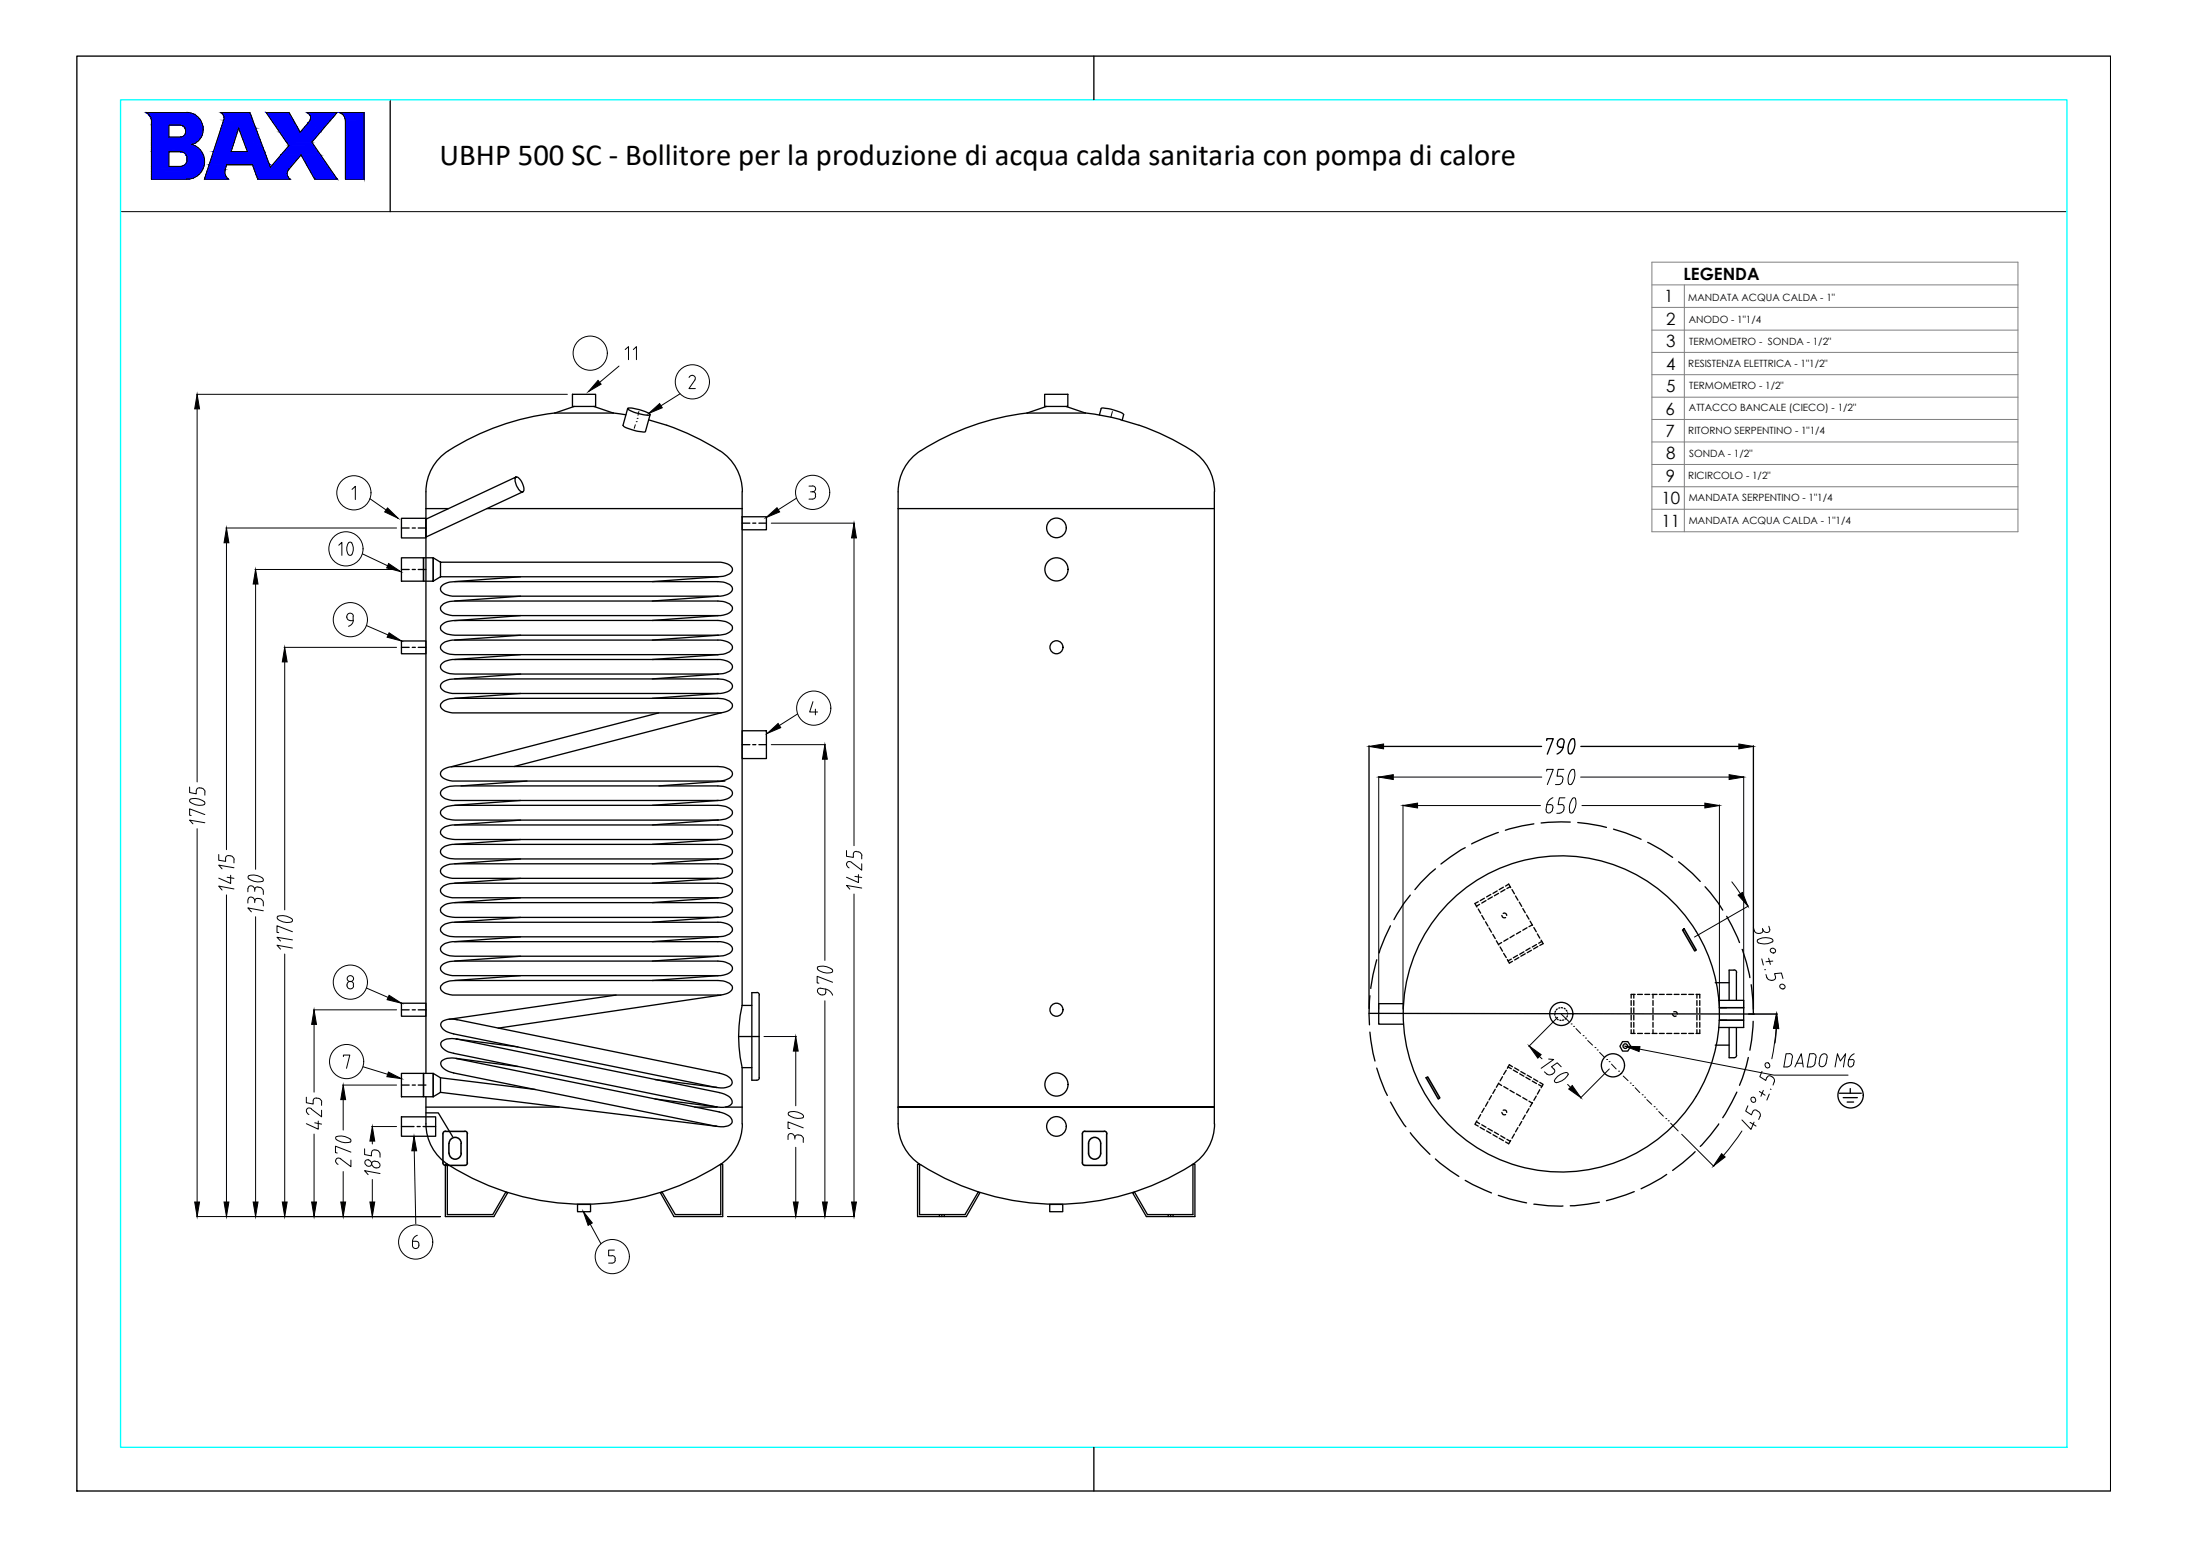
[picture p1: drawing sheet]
<svg xmlns="http://www.w3.org/2000/svg" width="420mm" height="297mm" viewBox="0 0 420 297" stroke-linecap="round" stroke-linejoin="round" font-family="sans-serif">
<!-- layer: BOILER -->
<g fill="none" stroke="#000" stroke-width=".25">
<path d="M106.4 79.2a47.8 47.8 0 0 0-21.1 7.8 9.3 9.3 0 0 0-3.6 7.4M109.8 75.7h4.5v2.3h-4.5zM110.2 78l-3.8 1.3h11.3l-3.8-1.3M117.6 79.2l2.5 .4M120.4 78.4l-.9 3.2a7.7 7.7 0 0 0 3.9 1.3l.4-.1 .9-3.2M120.5 78.3a7.4 7.4 0 0 1 4.2 1.3 5.9 5.9 0 0 1-3.8-.8l-.4-.2zM197.1 79.2a48.5 48.5 0 0 0-20.4 7.3M200.4 75.7h4.5v2.3h-4.5zM200.8 78l-3.8 1.3h11.3l-3.8-1.3M208.3 79.2l3.3 .6 3.4 .7M210.9 79.6l.4-1.2a4.1 4.1 0 0 1 2.6 .4l1.1 .3 .5 .4-.2 1.2M77 99.5h4.7v3.7h-4.7z"/>
<path d="M81.7 97.6h4.3M81.7 94.4v111.6M93.4 97.6h49M99 91.5a2.08 2.08 0 0 1 1.5 1.9v.3a.47 .47 0 0 1-.2 .7 .47 .47 0 0 1-.6-.3 2.49 2.49 0 0 1-.7-2.6l-17.3 8.1v3.5l18.6-8.7M124.5 80.6l3.4 1a48.5 48.5 0 0 1 10.2 4.9M138.1 86.5a9.3 9.3 0 0 1 4.3 7.9M142.4 99.2h4.6v2.5h-4.6zM142.4 94.4v98.5M172.3 97.6v114.8a14.5 14.5 0 0 0 .8 6.9 9.3 9.3 0 0 0 3.5 4.2M172.3 97.6h60.7M172.3 94.4v3.2M176.6 86.5a9.3 9.3 0 0 0-4.3 7.9"/>
<path d="M214.9 80.5l3.6 1.1M218.5 81.6a46.2 46.2 0 0 1 11 5.4 9.3 9.3 0 0 1 3.5 7.4M233 94.4v121.3M77 107h4.3v4.5h-4.3zM77 101.3h1.5M77 109.3h1.5M79.1 101.3h.6M79.1 109.3h.6M80.2 101.3h1.5M80.2 109.3h1.5M81.3 107h1.8v4.5h-1.8zM84.5 107.9l-1.4-.9v4.5l1.4-.8v-2.8h53.2a2.7 2.7 0 0 1 2.8 1.2 1.43 1.43 0 0 1-1.3 1.4l-1.5 .2h-53.2"/>
<path d="M84.6 116.3l.5-.4 .7-.4 1.5-.2h50.4a2.89 2.89 0 0 1 2.8 1.3 1.43 1.43 0 0 1-1.3 1.3l-1 .2h-50.9a2.6 2.6 0 0 1-2.8-1.2zM84.8 112.4l1-.6 1.5-.2h50.4a2.89 2.89 0 0 1 2.8 1.3 1.43 1.43 0 0 1-1.3 1.3l-1 .2h-50.9a2.6 2.6 0 0 1-2.8-1.3l.1-.5zM99.9 110.7l-12.7 .9M99.9 114.4l-12.7 .9M99.9 118.1l-12.7 1M137.8 110.7l-12.6 .9M137.8 114.4l-12.6 .9M137.8 118.1l-12.6 1M142.4 100.4h1.5M144.4 100.4h.6M145.6 100.4h1.4M77 123h4.7v2.4h-4.7z"/>
<path d="M77 124.2h1.5M79.1 124.2h.6M80.2 124.2h1.5M84.6 135l.5-.5 .7-.3 1.5-.2h50.4a2.89 2.89 0 0 1 2.8 1.3 1.43 1.43 0 0 1-1.3 1.3l-1 .2h-50.9a2.6 2.6 0 0 1-2.8-1.3zM84.6 120.1l.5-.5 .7-.3 1.5-.2h50.4a2.89 2.89 0 0 1 2.8 1.2 1.64 1.64 0 0 1-1.8 1.5l-1 .1h-50.4l-1.5-.2-.7-.4a.89 .89 0 0 1-.5-1.2zM84.8 127.3l.6-.4 1.4-.4h50.9a2.7 2.7 0 0 1 2.8 1.3 1.43 1.43 0 0 1-1.3 1.3l-1.5 .2h-50.4a2.77 2.77 0 0 1-2.8-1.2l.1-.5zM84.8 131l1-.5 1.5-.2h50.4a2.89 2.89 0 0 1 2.8 1.2 1.43 1.43 0 0 1-1.3 1.4l-1 .2h-50.9a2.6 2.6 0 0 1-2.8-1.3l.1-.5zM84.8 123.6l.6-.4 1.4-.4h50.9a2.7 2.7 0 0 1 2.8 1.3 1.53 1.53 0 0 1-1.3 1.3l-1.5 .2h-50.4a2.77 2.77 0 0 1-2.8-1.3l.1-.5zM99.9 121.9l-12.7 .9M99.9 125.6l-12.7 .9M99.9 129.3l-12.7 1M99.9 133.1l-12.7 .9"/>
<path d="M126.4 136.8l-39.8 10.3M137.8 121.9l-12.6 .9M137.8 125.6l-12.6 .9M137.8 129.3l-12.6 1M137.8 133.1l-12.6 .9M138.4 136.8l-39.7 10.3M84.8 159.1l.6-.5 1.4-.3h50.9a2.7 2.7 0 0 1 2.8 1.3 1.66 1.66 0 0 1-1.8 1.4l-1 .1h-50.4l-1.5-.2-.7-.4a.88 .88 0 0 1-.3-1.4zM84.8 155.3l1-.6 1.5-.2h50.4a2.89 2.89 0 0 1 2.8 1.3 1.64 1.64 0 0 1-1.8 1.4l-1 .2h-50.4l-1.5-.2-.7-.4a.85 .85 0 0 1-.3-1.5zM84.8 151.6l1-.6 1.5-.2h50.4a2.89 2.89 0 0 1 2.8 1.3 1.43 1.43 0 0 1-1.3 1.3l-1 .2h-50.9a2.6 2.6 0 0 1-2.8-1.3l.1-.5zM84.8 147.8l1-.5 1.5-.2h50.4a2.89 2.89 0 0 1 2.8 1.3 1.43 1.43 0 0 1-1.3 1.3l-1 .2h-50.9a2.77 2.77 0 0 1-2.8-1.3l.1-.5zM99.9 153.6l-12.7 .9M99.9 157.4l-12.7 .9"/>
<path d="M101.1 149.9l-12.7 .9M137.8 153.6l-12.6 .9M137.8 157.3l-12.6 1M139.1 149.9l-12.7 .9M142.4 140.2h4.6v5.4h-4.6zM142.4 142.9h1.5M144.4 142.9h.6M145.6 142.9h1.4M84.6 174.2l.5-.4 .7-.4 1.5-.2h50.4a2.89 2.89 0 0 1 2.8 1.3 1.64 1.64 0 0 1-1.8 1.4l-1 .1h-50.4l-1.5-.2-.7-.4a.89 .89 0 0 1-.5-1.2zM84.8 162.8l.6-.4 1.4-.4h50.9a2.7 2.7 0 0 1 2.8 1.3 1.43 1.43 0 0 1-1.3 1.3l-1.5 .2h-50.4a2.77 2.77 0 0 1-2.8-1.3l.1-.5zM84.8 166.5l1-.5 1.5-.3h50.4a2.89 2.89 0 0 1 2.8 1.3 1.43 1.43 0 0 1-1.3 1.3l-1 .2h-50.9a2.6 2.6 0 0 1-2.8-1.2l.1-.5zM84.8 170.3l1-.6 1.5-.2h50.4a2.89 2.89 0 0 1 2.8 1.2 1.43 1.43 0 0 1-1.3 1.4l-1 .2h-50.9a2.6 2.6 0 0 1-2.8-1.3l.1-.5z"/>
<path d="M84.8 177.7l.6-.4 1.4-.3h50.9a2.7 2.7 0 0 1 2.8 1.2 1.53 1.53 0 0 1-1.3 1.3l-1.5 .3h-50.4a2.77 2.77 0 0 1-2.8-1.3l.1-.5zM99.9 161.1l-12.7 .9M99.9 164.8l-12.7 .9M99.9 168.5l-12.7 1M99.9 172.3l-12.7 .9M99.9 176l-12.7 1M99.9 179.8l-12.7 .9M137.8 161.1l-12.6 .9M137.8 164.8l-12.6 .9M137.8 168.5l-12.6 1M137.8 172.3l-12.6 .9M137.8 176l-12.6 1"/>
<path d="M137.8 179.8l-12.6 .9M77 192.5h4.7v2.5h-4.7zM77 193.8h1.5M79.1 193.8h.6M80.2 193.8h1.5M84.8 181.5l.6-.5 1.4-.3h50.9a2.7 2.7 0 0 1 2.8 1.3 1.43 1.43 0 0 1-1.3 1.3l-1.5 .2h-50.4a2.77 2.77 0 0 1-2.8-1.3l.1-.5zM84.8 185.2l1-.6 1.5-.2h50.4a2.89 2.89 0 0 1 2.8 1.3 1.43 1.43 0 0 1-1.3 1.3l-1 .2h-50.9a2.6 2.6 0 0 1-2.8-1.3l.1-.5zM84.8 188.9l1-.5 1.5-.3h50.4a2.89 2.89 0 0 1 2.8 1.3 1.43 1.43 0 0 1-1.3 1.3l-1 .2h-50.9a2.6 2.6 0 0 1-2.8-1.2l.1-.5zM87 198.4l50.4 10.3M87.5 199.4l11.9 1.5M87.6 195.6l50.4 10.3M87.6 199.4l50.4 10.2"/>
<path d="M87.7 195.7a2.91 2.91 0 0 0-3.1 .7 1.62 1.62 0 0 0 1.4 1.7l1.1 .3M87.7 199.4a2.91 2.91 0 0 0-3.1 .7 1.94 1.94 0 0 0 1.9 1.9l.6 .1M99.9 183.5l-12.7 .9M99.9 187.2l-12.7 .9M118.2 190.9l-32.1 4.7M137.8 183.5l-12.6 .9M137.8 187.2l-12.6 .9M138.3 190.9l-42.7 6.4M141.7 198.9h3.9M142.4 192.9a26.6 26.6 0 0 0 0 12M142.4 192.9h1.8M145.2 190.5h-1v16.8l1.2-.1 .3-.4"/>
<path d="M145.2 190.4l.2 .1 .3 .4M145.6 190.9v15.9M269.2 192.6h-4.7v3.9h4.8M311.3 199.9h1l.6 .9-.6 .9h-1l-.5-.9zM329.1 188.6h2.6M329.7 192h4.8v5.2h-4.8M329.8 195.8h4.7M329.9 193.4h4.6h-4.6h1.4M331.7 197.2v5.8l1.2-.1 .3-.4M332.7 186.2h-1v5.8M332.7 186.1l.4 .3 .1 .2M333.1 197.2v5.3"/>
<path d="M333.1 186.6v5.3M77 214.3h6.6v3.7h-6.6zM77 206h4.3v4.5h-4.3zM77 208.2h1.5M77 216.2h2.4M79.1 208.2h.6M80 216.2h.6M80.2 208.2h1.5M81.2 216.2h2.4M81.3 206h1.8v4.5h-1.8zM81.7 210.5a34.9 34.9 0 0 0 .2 7 9.3 9.3 0 0 0 4.1 6 48.5 48.5 0 0 0 52.1 0M81.7 212.4h25.6"/>
<path d="M83.1 206l1.4 .8v2.8l-1.4 .9zM84.5 209.6l53.1 6.5M84.5 206.8l18.2 2.3M87 202.1l50.4 10.3M87 205.9l50.4 10.2M87.5 203.1l11.9 1.6M87.6 203.1l50.4 10.3M87.7 203.1a2.91 2.91 0 0 0-3.1 .7 1.44 1.44 0 0 0 1 1.6l1.5 .5M125.7 207.2l11.9 1.5M125.7 210.9l11.9 1.5M133.3 212.4h4.3M138 205.9a2.62 2.62 0 0 1 2.5 1.8 1.49 1.49 0 0 1-1.7 1.1l-1.5-.2"/>
<path d="M138 209.6a2.58 2.58 0 0 1 2.5 1.9 1.52 1.52 0 0 1-1.7 1l-1.5-.1M138 213.4a2.58 2.58 0 0 1 2.5 1.8 1.52 1.52 0 0 1-1.7 1l-1.5-.1M139.2 212.4h3.2M142.4 204.9v10.7a9.3 9.3 0 0 1-4.3 7.9M142.4 204.9h1.8M172.3 212.4h60.7h-60.7M172.3 212.4h60.7M233 215.6a9.3 9.3 0 0 1-4.3 7.9 48.5 48.5 0 0 1-52 0M329.1 200.5h2.6M85.4 223.4h.4v9.7h8.7l2.5-4.4 .4 .2-2.6 4.5h-9.4zM110.8 231.1h2.5v1.4h-2.5zM126.7 228.9l.3-.2 2.6 4.4h8.7v-9.7h.4v10h-9.4z"/>
<path d="M176 223.4h.4v9.7h8.7l2.6-4.4 .3 .2-2.6 4.5h-9.4zM180.2 233.1v.3M180.7 233.1v.3M181.2 233.1v.3M201.4 231.1h2.5v1.4h-2.5zM217.3 228.9l.3-.2 2.5 4.4h8.8v-9.7h.3v10h-9.3zM224.1 233.1v.3M224.6 233.1v.3M225.1 233.1v.3"/>
<circle cx="202.7" cy="109.3" r="2.22"/>
<circle cx="202.7" cy="101.3" r="1.88"/>
<circle cx="202.7" cy="124.2" r="1.25"/>
<circle cx="202.7" cy="193.8" r="1.25"/>
<circle cx="299.5" cy="194.6" r="30.3"/>
<circle cx="299.5" cy="194.6" r="2.22"/>
<circle cx="202.7" cy="208.1" r="2.22"/>
<circle cx="202.7" cy="216.1" r="1.88"/>
<circle cx="309.4" cy="204.4" r="2.22"/>
<circle cx="311.8" cy="200.7" r=".44"/>
</g>
<!-- layer: 0 -->
<g fill="none" stroke="#000" stroke-width=".19">
<path d="M23.1 40.6h373.5"/>
<circle cx="113.2" cy="67.8" r="3.3"/>
<circle cx="132.8" cy="73.3" r="3.3"/>
<circle cx="67.9" cy="94.6" r="3.3"/>
<circle cx="155.9" cy="94.5" r="3.3"/>
<circle cx="156.1" cy="135.9" r="3.3"/>
<circle cx="67.2" cy="188.5" r="3.3"/>
<circle cx="66.5" cy="203.7" r="3.3"/>
<circle cx="79.7" cy="238.3" r="3.3"/>
<circle cx="117.5" cy="241.1" r="3.3"/>
</g>
<!-- layer: QUOTE -->
<g fill="#000" stroke="#000" stroke-width=".19">
<path d="M37.8 75.7l.5 2.8h-.9zM114.7 73l.6 .7-2.4 1.5zM124.4 79.3l2.1-1.9 .6 .8zM74.4 97.5l2 2-2.6-1.3zM147 99.3l2.1-1.9 .5 .8zM43.4 101.3l.5 2.9h-.9zM49 109.3l.5 2.8h-.9zM74.6 108.1l2.3 1.6-2.7-.7zM163.8 100.4l.5 2.8h-.9zM54.6 124.2l.5 2.8h-.9zM74.6 121.4l2.4 1.6-2.7-.7zM147.2 140.7l2.1-1.9 .5 .8z"/>
<path d="M158.3 142.9l.4 2.8h-.9zM264.5 149.1l2.8-.5v1zM269.2 154.6l2.8-.5v.9zM327.1 154.1l2.8 .5-2.8 .4zM331.7 148.6l2.8 .5-2.8 .5zM333.5 171.8l.8-.5 1 2.6zM60.3 193.8l.4 2.8h-.9zM74.6 191l2.4 1.5-2.7-.7zM340.8 194.6l.4 2.8-1-.1zM340.9 194.6l.4 2.8-1-.1zM65.8 208.2l.5 2.8h-.9zM71.4 216.2l.5 2.8h-.9z"/>
<path d="M74.5 205.7l2.5 1.3-2.8-.4zM152.7 198.9l.4 2.8h-.9zM293.4 200.7l2.3 1.7-.7 .6zM301 209l.6-.7 1.7 2.3zM311.8 200.8h2.8l-.1 1zM37.4 230.6h.9l-.5 2.8zM43 230.6h.9l-.5 2.8zM48.6 230.6h.9l-.5 2.8zM54.2 230.6h.9l-.5 2.8zM59.8 230.6h.9l-.4 2.8zM65.4 230.6h.9l-.5 2.8zM71 230.6h.9l-.5 2.8z"/>
<path d="M79.4 218l.5 2.8h-.9zM111.9 232.5l1.7 2.2-.8 .4zM152.2 230.6h.9l-.4 2.8zM157.8 230.6h.9l-.4 2.8zM163.4 230.6h.9l-.5 2.8zM330.3 221.4l.7 .6-2.3 1.7z"/>
</g>
<g fill="none" stroke="#000" stroke-width=".19">
<path d="M37.7 75.7h71.2M37.8 78.5v71.5M118.8 70.2l-3.8 3.2M122.6 79l-.2 .7M130.4 75.6l-3.6 2.3M132.2 72.4a.6 .6 0 0 1 .8-.3 .6 .6 0 0 1 .3 .8M133.3 72.9l-1.1 1.7h1.2M213.4 79l-.3 1.1M67.5 93.9l.7-.6v2.6M71 95.7l3.1 2.1M121.9 81.5l-.2 .7M122.1 80.9h.1"/>
<path d="M122.2 80.3h.1M152.8 95.6l-3.5 2.2M155.2 93.3h.6M155.2 95.8h.6M155.5 94.4h.3M155.9 93.2a.57 .57 0 0 1 .6 .6 .57 .57 0 0 1-.6 .6M155.9 94.3a.73 .73 0 0 1 .6 .8 .73 .73 0 0 1-.6 .7M43.3 101.3h32.8M43.4 104.2v58.8M48.9 109.3h27.2M49 112.1v54.7M148 100.4h16"/>
<path d="M163.8 103.2v59.1M54.5 124.2h21.6M54.6 127v47.6M70.3 120l4.2 1.8M153 137l-3.5 2.2M156 134.6l-.7 2h1.6M156.4 136.1v1.1M36.4 151v1.1l1.2 .2v-.6M37.7 151.7a.79 .79 0 0 1 .7-.6 .79 .79 0 0 1 .7 .4l.2 .5M37.8 159v71.6M39.1 153.8a.38 .38 0 0 1 0 .6 2.51 2.51 0 0 1-2.7-.8v-.1a2.53 2.53 0 0 1 2.7 .3M39.3 157.9l-2.9-.5 .6 .7"/>
<path d="M39.3 156.3l-2.9-1.1v1.2l.3 .1M39.3 152v.6M148 142.9h10.4M158.3 145.7v38.6M264.5 149v44.6M267.3 149.1h28.5M269.2 154.4v39.2M272 154.6h23.5M296.7 148l.1-.4h1.2l-1.1 3M297.9 155.4a.62 .62 0 0 1-.6 .6 .62 .62 0 0 1-.7-.6M297.9 155l-.1 .4M297.9 155.1v-.4l-.2-.2-.9-.1-.2 1"/>
<path d="M297.9 153.1l-.8 .6-.3 .7M298.7 156.1h.6M299.4 148.9a.51 .51 0 0 1 .5 .7M299.6 154.4a.51 .51 0 0 1 .5 .6l-.1 .4M299.8 149.9a.8 .8 0 0 1-.8 .6l-.6 .1M299.8 149.6v.3M300 147.6h-1.1l-.2 1.3h.7M300 155.4a.8 .8 0 0 1-.7 .6M300.2 153.1h-1l-.3 1.3h.7M301.4 147.8l-.5 1.3a1.81 1.81 0 0 0 .2 1.4l.5-.1M301.7 153.3l-.6 1.3 .1 1.3M302 147.8l.1 1.3-.5 1.3"/>
<path d="M302.1 147.8a.37 .37 0 0 0-.7 0M302.2 153.2a2.51 2.51 0 0 1-.7 2.8l-.3-.1M302.3 153.2a.37 .37 0 0 0-.7 .1M303.2 149.1h28.5M303.5 154.6h23.6M329.9 154.4v39.2M334.5 149v44.6M42 164v1.1l1.3 .2v-.6M43.3 164.7a.79 .79 0 0 1 .6-.6 .79 .79 0 0 1 .8 .4l.2 .5M43.4 171.7v58.9M43.6 168.3l1.3 .2M44.3 168v1.5l-2.3-1"/>
<path d="M44.9 170.6l-2.9-.6 .6 .8M44.9 166.5l-2.9-.5 .6 .7M44.9 165v.6M47.6 170.5v.6M47.6 172.7v.6M47.6 172.6a.66 .66 0 0 1 .8-.4 .66 .66 0 0 1 .5 .7M47.6 170.5a.66 .66 0 0 1 .8-.5 .66 .66 0 0 1 .5 .7M47.6 168.2a2.52 2.52 0 0 1 2.9 .5v.3a2.73 2.73 0 0 1-2.9-.5zM48.9 170.7v.3M49 175.9v54.7M49.5 170.2a.89 .89 0 0 1 1 .8M49.5 170.2a.51 .51 0 0 0-.6 .5"/>
<path d="M50.5 173.2a.95 .95 0 0 0-1.6-.5v.5M50.5 174.8l-2.9-.6 .6 .8M50.5 171v.6M50.5 173.2v.6M53.3 175.8a.39 .39 0 0 0 0 .6l1.3 .6 1.3-.1M53.3 175.8a2.51 2.51 0 0 1 2.8 .8l-.1 .3M56.1 178.8l-3-1.2v1.3l.4 .1M162.4 163.2v1.1l1.3 .2v-.6M163.4 165.5l1.9 1.5v-1.3M163.4 165.5a.62 .62 0 0 0-1 .2 .62 .62 0 0 0 .5 .8M163.8 171.5v59.1M164 168.2l1.3 .2"/>
<path d="M164.4 163.4a.89 .89 0 0 1 1 .8M164.4 163.4a.51 .51 0 0 0-.7 .5M164.7 167.8v1.5l-2.3-1M165.3 170.4l-2.9-.5 .6 .7M165.3 164.2v.6M332.3 169.2l1.6 2.3M335.5 173.8l-10.4 6M336.4 178a1.08 1.08 0 0 0 .7 1.1h.3M337.7 179.1h-.3M338.1 178.2l.1 .2M338.2 178.4a.51 .51 0 0 1-.5 .7M339.4 177.7l.1 .6"/>
<path d="M339.5 178.3a.66 .66 0 0 1-.6 .7 .66 .66 0 0 1-.7-.6M54.6 183.1v47.5M56.1 181.9l-3-.5 .7 .7M56.1 180.4l-3-.6 .7 .8M60.1 193.8h16M60.3 196.6v13M66.6 188.9v.3M66.6 188.9a.62 .62 0 0 1 .6-.6 .62 .62 0 0 1 .6 .6M66.6 189.2a.62 .62 0 0 0 .6 .6 .62 .62 0 0 0 .6-.6M67.8 188.9v.3M70.3 189.6l4.2 1.8M146.6 198.9h6.2"/>
<path d="M157 185.5a.37 .37 0 0 0 0 .6M157 185.5l.8-.1 .9 .1a1.03 1.03 0 0 1 1 .8v.2a2.53 2.53 0 0 1-2.7-.4M157.5 190.9h.2M157.5 190.9a.62 .62 0 0 1-.7-.6 .62 .62 0 0 1 .7-.7 2.24 2.24 0 0 1 2.3 1.4M158.3 192v38.6M158.4 189.8v.6a.51 .51 0 0 1-.6 .5M159.7 188.5l-2.9-1.2v1.3l.3 .1M298.8 195.2l-5.5 5.6M299.5 194.6l1.5 1.4M301.4 196.5h.1M301.9 196.9h.1M302.4 197.4l.8 .9"/>
<path d="M303.7 198.7h.1M304.2 199.2h.1M304.6 199.7l.9 .8M335.5 194.6h5.5M338 184l.3 1.2M338.6 186.1h.1M338.8 187l.2 .6M339 187.5a.8 .8 0 0 0 .8 .6M339.3 183.9l.4 1.2M339.8 180.1l-1.4-.2a1.77 1.77 0 0 0-1.3 .6l.3 .4M339.9 180.1a.37 .37 0 0 1 .2 .6M340 180.7l-1.2 .4-1.4-.2"/>
<path d="M340.1 184.4l-1.3 .1M340.1 188.1h-.3M340.7 197.4l-.3 2.9-.5 2.9M340.8 197.4l-.3 2.7M342.1 187.8l-.3-1.1-1.3 .1 .1 .6a.51 .51 0 0 1-.5 .7M58.8 210.5v1.1l1.3 .3v-.7M58.8 213.1l.2 .6 .3 .2M59.7 212.8l2 1.5v-1.3M59.8 212.8a.57 .57 0 0 0-.6-.2 .57 .57 0 0 0-.4 .5M60.1 211.2a.79 .79 0 0 1 .7-.6 .79 .79 0 0 1 .7 .4l.2 .5M60.3 217.6v13M60.4 215.4l1.3 .3"/>
<path d="M61.1 215.1v1.6l-2.3-1.1M61.7 211.5v.6M64.6 218.7a.37 .37 0 0 1 0-.6l.8-.1 .9 .1a1.1 1.1 0 0 1 1 .8l-.1 .3M64.6 218.7l1.3 .5 1.3-.1M65.7 208.2h10.4M65.8 211v5.8M65.9 202.7v-.2h1.2l-.6 2.5M69.7 204.7l4.7 1.4M71.3 216.2h4.8M71.4 219v.5M151.2 218.1v.6M151.2 218a.66 .66 0 0 1 .8-.5 .66 .66 0 0 1 .5 .8"/>
<path d="M151.4 213.4a.37 .37 0 0 0 0 .6M151.4 213.4l.8-.1 .9 .1a.92 .92 0 0 1 1 1l-.5 .2h-.9l-1.3-.6M152.5 218.3v.3M152.5 218.3a.74 .74 0 0 1 1.2-.4l.4 .7M152.7 201.7v10.5M154.1 216.4l-2.9-1.1v1.2h.3M154.1 218.6v.6M295.3 202.7l.5 .5M296.3 205.7l.5 .4M296.8 206.1a.8 .8 0 0 0 .9 0M297.1 203.2l1 .1-2.4 1.7M298 206l-.3 .2"/>
<path d="M299.5 204.7l-.7-.8-1.1 .8 .4 .4a.51 .51 0 0 1-.1 .9M300.8 208.1l.5 .5M300.8 206.2l-.5 .7-.7 .5a1.06 1.06 0 0 1-1.3 .2l-.1-.3M300.9 206.2l-.1-.3a2.51 2.51 0 0 0-2.6 1.4M306 201h.1M306.4 201.5h.1M306.9 201.9l.9 .9M308.2 203.3h.1M308.7 203.7h.1M308.8 205.1l-5.6 5.6M309.2 204.2l.9 .9M310.5 205.5h.1"/>
<path d="M311 206h.1M311.4 206.5l.9 .9M312.8 207.8h.1M313.2 208.3h.1M313.7 208.7l.9 .9M314.6 201.3l25.7 5h14.3M315.1 210.1h.1M315.5 210.5h.1M315.9 211l1 .9M317.3 212.4h.1M317.8 212.8h.1M318.2 213.3l.9 .9"/>
<path d="M319.6 214.6h.1M320.1 215.1h.1M320.5 215.5l1.5 1.5M322.6 217.6l6.2 6.2M334.2 217l-1.7 2.4-1.8 2.3M334.2 214.9l1.7 1.8 .6-1.4M335.3 212.2l-.4 1 1.1 .7 .3-.6M335.8 215.4l1.1 .7M337.3 213.3a.6 .6 0 0 0-1 0M337.4 213.3a.8 .8 0 0 1 .3 .9M337.5 209.4l1.1 .8M337.7 214.2l-.3 .6"/>
<path d="M338 205.6l-.4 1 1.2 .7 .2-.6M338.3 209.2l-.5 1.2M339.4 209.9l-.4 1.2M339.7 209l.1 .1M340.4 207.6l-.2 .6M37.7 233.4h46.8M64.4 222.7l.2 .6 .3 .1M65.4 222.4l1.9 1.5v-1.3M65.4 222.4a.57 .57 0 0 0-.6-.2 .57 .57 0 0 0-.4 .5M65.8 224.8v5.8M67.3 221.1l-2.9-1.2v1.3h.3M69.9 220.4v1.1l1.4 .3v-.6"/>
<path d="M70.2 222.7a.67 .67 0 0 1 .9 .2 .67 .67 0 0 1-.2 .9 .72 .72 0 0 1-.7-.3 .72 .72 0 0 1 0-.8zM71.4 226.3v4.3M71.9 220.7a.88 .88 0 0 1 1 .7v.7M71.9 222.8l.3 .1M71.9 224.1h.3M72 222.8a.62 .62 0 0 0-.7 .6 .62 .62 0 0 0 .7 .6M72 220.7a.51 .51 0 0 0-.7 .5M72.3 222.9a.62 .62 0 0 1 .6 .6 .62 .62 0 0 1-.6 .6M72.9 225.2l-3-.6 .7 .8M79.1 239a.62 .62 0 0 0 .6 .6 .62 .62 0 0 0 .7-.6M79.1 238.2v.8M79.1 238.2h.6"/>
<path d="M79.5 220.8l.3 14M79.8 238.2l.4 .1 .2 .4M80.1 237a1.31 1.31 0 0 0-1 1.2M80.4 238.8v.2M113.3 234.9l2 3.7M117.9 239.9h-1.1v1.1h.6M139.6 233.4h24.4M152.7 220.1v10.5M117.4 240.9a.59 .59 0 0 1 .6 .6M118 241.5v.3M118 241.8a.59 .59 0 0 1-.6 .6h-.6"/>
<circle cx="67.2" cy="187.8" r=".6"/>
<circle cx="340.1" cy="182.4" r=".49"/>
<circle cx="341.9" cy="189.3" r=".49"/>
<circle cx="336.4" cy="211.1" r=".49"/>
<circle cx="339.1" cy="204.4" r=".49"/>
</g>
<!-- layer: SERPENTINA -->
<path d="M81.7 213.5h2.4l2.7 4.6" fill="none" stroke="#000" stroke-width=".25"/>
<!-- layer: QUOTE -->
<g fill="none" stroke="#000" stroke-width=".25">
<path d="M287.5 159.7l-2.7 1.1-2.5 1.1M294.3 158.1l-2.3 .4-3.2 .8M301.3 157.7l-5.6 .2M302.7 157.8l1.9 .2 3.6 .8M309.6 159.1l2.3 .7 2.9 1.3M266.8 177.6l-1.1 2.3-1.1 3M270.6 171.8l-1.2 1.5-2 3.2M275.4 166.7l-2.8 2.7-1.1 1.3M281.1 162.7l-.8 .3-3.8 2.8M283.6 173l-.6 .4 .4 .6M283.6 174.4l.5 .8M283.9 173.5l-.6 .4"/>
<path d="M284.3 175.7l.4 .8M284.8 172.4l-.8 .4M285 176.9l.5 .8M285.1 172.8l-.8 .5M285.7 178.1l.4 .8M286 171.6l-.8 .5M286.3 172.1l-.8 .5M286.4 179.3l.5 .8M287.2 171l-.8 .4M287.5 171.4l-.8 .5M288.1 175.7a.49 .49 0 0 0 .8 .4M288.4 175.3a.44 .44 0 0 1 .7 .4"/>
<path d="M288.4 170.2l-.8 .5M288.7 170.7l-.8 .5M288.9 170l.5-.4 .4 .7M289.7 170.2l-.6 .3M290.1 170.7l.4 .8M290.5 179.4l-.8 .5M290.8 171.9l.4 .8M291.5 173.1l.4 .8M291.7 178.7l-.8 .5M292.2 174.3l.4 .8M292.9 175.6l.4 .8M293 178l-.8 .5"/>
<path d="M293.6 176.8l.4 .8M294 177.5l-.7 .3M294.3 178l.4 .8M295 179.2l.4 .8M316.1 161.6l2.6 1.4 2.2 1.5M322 165.4l2.7 2.2 1.5 1.5M327.1 170.2l2.6 3.1 .8 1.3M331.3 175.8l.9 1.8 1.5 3.3M262.8 191.1l-.1 3.5v2.1M262.8 198l.6 4.1 .4 1.5M264.1 184.2l-.7 2.8-.4 2.7M287.1 180.5l.4 .8"/>
<path d="M287.8 181.7l.5 .8M288.1 180.9l-.6 .3M288.5 182.9l.5 .8M289.2 184.1l.4 .7 .6-.3M289.3 180.1l-.8 .5M290 184l-.7 .4M291.1 183.3l-.8 .5M291.4 183.7l-.8 .5M292.4 182.6l-.8 .5M292.6 183l-.8 .5M293.6 181.9l-.9 .5M293.8 182.3l-.8 .5"/>
<path d="M294.8 181.2l-.8 .5M295 181.6l-.8 .5M295.7 180.4l.4 .7-.7 .3M295.8 180.7l-.6 .3M312.9 197.6v.7h.8M312.9 192v.9M312.9 193.4v.9M312.9 194.8v.9M312.9 196.2v.9M313.5 190.8v.7M313.5 192v.9M313.5 193.4v.9"/>
<path d="M313.5 194.8v.9M313.5 196.2v.9M313.5 197.6v.7M313.7 190.8h-.8v.7M314.2 198.3h.9M314.2 190.8h.9M315.6 198.3h.9M315.6 190.8h.9M317 198.3h.9M317 190.8h.9M317.1 190.8v.7M317.1 192v.9"/>
<path d="M317.1 193.4v.9M317.1 194.8v.9M317.1 196.2v.9M317.1 197.6v.7M318.4 198.3h.9M318.4 190.8h.9M319.8 198.3h.9M319.8 190.8h.9M320.9 194.6a.49 .49 0 0 0 .7 .4M321.1 194.2a.45 .45 0 0 1 .5 0 .45 .45 0 0 1 .2 .4M321.2 198.3h.9M321.2 190.8h.9"/>
<path d="M322.6 198.3h.9M322.6 190.8h.9M324 198.3h.9M324 190.8h.9M325.4 190.8h.7v.7M325.6 190.8v.7M325.6 192v.9M325.6 193.4v.9M325.6 194.8v.9M325.6 196.2v.9M325.6 197.6v.7M326.1 197.6v.7h-.7"/>
<path d="M326.1 192v.9M326.1 193.4v.9M326.1 194.8v.9M326.1 196.2v.9M334.2 182.2l.8 2.4 .7 3M336 188.9l.3 3.1 .1 2.6M336.4 196l-.3 3.6-.4 1.9M336.4 194.6h.1M264.1 204.9l.7 2 1.4 3.3M266.8 211.5l1.2 2.2 1.7 2.5M270.6 217.4l2 2.3 1.7 1.8M283.3 215.2l.6 .4"/>
<path d="M283.4 215.1l-.4 .6 .6 .4M284 216.3l.8 .5M284.1 213.9l-.5 .8M284.3 215.8l.8 .5M284.7 212.7l-.4 .8M285.2 217l.8 .5M285.5 216.5l.8 .5M285.5 211.4l-.5 .9M286.1 210.2l-.4 .8M286.4 217.7l.8 .5M286.7 217.2l.8 .5M286.9 209l-.5 .8"/>
<path d="M287.5 207.9l.6 .4M287.5 207.8l-.4 .8M287.6 218.4l.8 .5M287.9 217.9l.8 .5M288.1 213.5a.49 .49 0 0 0 .8 .4M288.3 206.6l-.5 .8M288.4 213a.45 .45 0 0 1 .5 0 .45 .45 0 0 1 .2 .5M288.5 208.5l.8 .5M289 205.4l-.5 .8M289.1 218.6l.6 .4M289.3 204.7l.7 .4M289.7 209.2l.8 .5"/>
<path d="M289.8 218.8l-.4 .7-.5-.4M290.2 204.7l-.6-.4-.4 .7M290.3 205.3l.8 .5M290.5 217.6l-.4 .8M290.6 204.9l.8 .5M290.9 209.9l.8 .5M291.2 216.4l-.4 .8M291.6 206.1l.8 .4M291.8 205.6l.8 .5M291.9 215.2l-.4 .8M292.2 210.6l.8 .5M292.6 214l-.4 .8"/>
<path d="M292.7 206.7l.9 .5M293 206.3l.8 .5M293.3 212.7l-.4 .8M293.3 211.3l.7 .4M294 207.4l.8 .5M294 211.6l-.4 .8M294.2 207l.8 .5M294.7 210.3l-.4 .8M295.2 208.1l.6 .4M295.4 207.7l.7 .4-.4 .6M295.4 209.1l-.4 .8M329.7 215.7l-1.6 2.1-1.9 2.2"/>
<path d="M333.2 209.6l-2.7 4.9M335.4 202.9l-.4 1.6-1.3 3.8M275.4 222.4l2.9 2.3 1.6 1M281.1 226.5l1.4 .8 3.6 1.6M287.5 229.4l2.1 .7 3.3 .7M294.3 231.1l2.7 .3h2.9M306.8 230.7l-2.2 .4-3.3 .3M313.5 228.7l-5.3 1.7M319.8 225.4l-1.1 .7-3.9 2M325.2 221l-2.4 2.2-1.9 1.4"/>
</g>
<!-- layer: BOILER -->
<g fill="none" stroke="#000" stroke-width=".3">
<path d="M322.8 178.4l.3-.2 2.3 4.1-.3 .2zM85.4 217.1h3.8M85.5 217.1l-.5 .2v.2v5.7M86.1 219.4v1.9M86.2 219.4a1.16 1.16 0 0 1 1.1-1.2 1.16 1.16 0 0 1 1.2 1.2M88.4 219.4v1.9M89.2 217.1h.2l.3 .4M89.6 217.6v5.6M208.1 217.1h3.8M208.1 217.1l-.4 .2v.2v5.7M208.8 219.4v1.9M208.8 219.4a1.16 1.16 0 0 1 1.2-1.2 1.16 1.16 0 0 1 1.2 1.2"/>
<path d="M211.2 219.4v1.9M211.9 217.1l.4 .2 .1 .2M212.3 217.6v5.6M273.6 206.8l.3-.2 2.3 4.1-.3 .2zM85 223.1v.3l.5 .2M85.4 223.6h3.8M86.2 221.3a1.16 1.16 0 0 0 1.1 1.1 1.16 1.16 0 0 0 1.2-1.1M89.7 223.1l-.3 .5h-.2M207.7 223.1v.3l.4 .2M208.8 221.3a1.16 1.16 0 0 0 1.2 1.1 1.16 1.16 0 0 0 1.2-1.1M212.4 223.1l-.3 .5h-.2h-3.8"/>
</g>
<!-- layer: 0 -->
<g fill="none" stroke="#000" stroke-width=".25">
<path d="M74.9 19.1v21.5M262.7 143.1v50.4M265.4 143.2h30.4M296.7 142.1l.1-.4h1.2l-1.1 3M298.8 142.7a.79 .79 0 0 1 .3-.8 .79 .79 0 0 1 .9 0l.1 .5-.2 .9M298.8 142.7a.51 .51 0 0 0 .5 .6M299.3 143.4h.6M299.9 143.3a1.89 1.89 0 0 1-1.2 1.4M301.4 141.9l-.5 1.3a1.81 1.81 0 0 0 .2 1.4l.5-.1M302 141.9l.1 1.3-.5 1.3M302.1 141.9a.37 .37 0 0 0-.7 0M303.3 143.2h30.3"/>
<path d="M336.4 143.1v50.5M262.7 194.5l73.7 .1M298.3 194.6v.2M298.4 194l-.1 .2M298.4 195.1l.1 .2M298.8 193.6l-.2 .2M298.8 195.6l.1 .1M299.3 193.4h-.2M299.3 195.8h.2M299.6 193.4h.2M300 195.7l-.2 .1M300.1 193.5l.2 .1"/>
<path d="M300.5 195.4l-.2 .2M300.5 193.9l.1 .1M300.7 194.9l-.1 .2M300.8 194.4v.2M352.9 209.8h4.2M353.6 210.6h2.7M354.4 211.5h1.2M355 208.9v.9"/>
<circle cx="355" cy="210.2" r="2.43"/>
</g>
<!-- layer: Testi -->
<g fill="#00f" stroke="#00f" stroke-width=".19">
<path d="M28 21.6h7.7z"/>
<path d="M58.9 21.6h5.8z"/>
<path d="M35 26.3h3.6z"/>
<path d="M34.8 26.3h3.8z"/>
<path d="M28 21.6h8.3zM28 21.6h8.3z"/>
<path d="M42.3 21.6l5.7 .1zM42.3 21.6l5.7 .1z"/>
<path d="M65.1 21.6l4.8 .1v-.1zM65.1 21.6l4.8 .1h-4.5z"/>
<path d="M58.9 21.6l5.6 .1 .2-.1zM58.9 21.6l5.6 .1h-5.4z"/>
<path d="M28 21.6l8.8 .2-.5-.2zM28 21.6l8.8 .2h-8.5z"/>
<path d="M28.3 21.8h8.5zM28.3 21.8h8.5z"/>
<path d="M42.5 21.7l5.6 .2-.1-.2zM42.5 21.7l5.6 .2h-5.5z"/>
<path d="M59.1 21.7l5.3 .2 .1-.2zM59.1 21.7l5.3 .2h-5.1z"/>
<path d="M65.4 21.7l4.5 .2v-.2zM65.4 21.7l4.5 .2h-4.2z"/>
<path d="M28.3 21.8l9 .2-.5-.2zM28.3 21.8l9 .2h-8.8z"/>
<path d="M42.6 21.9l5.5 .1v-.1zM42.6 21.9l5.5 .1h-5.3z"/>
<path d="M28.5 22h8.9zM28.5 22h8.9z"/>
<path d="M59.3 21.9l4.9 .3 .2-.3zM59.3 21.9l4.9 .3h-4.7z"/>
<path d="M65.7 21.9l4.2 .3v-.3zM65.7 21.9l4.2 .3h-4z"/>
<path d="M42.8 22l5.4 .2-.1-.2zM42.8 22l5.4 .2h-5.3z"/>
<path d="M59.5 22.2h4.7zM59.5 22.2h4.6z"/>
<path d="M28.5 22l9.2 .3-.3-.3zM28.5 22l9.2 .3h-9z"/>
<path d="M59.5 22.2h4.6zM59.5 22.2l4.5 .1z"/>
<path d="M28.7 22.3l9.1 .1zM28.7 22.3l9.1 .1z"/>
<path d="M42.9 22.2l5.4 .2-.1-.2zM42.9 22.2l5.4 .2h-5.4z"/>
<path d="M59.6 22.3l4.3 .2 .1-.2zM59.6 22.3l4.3 .2h-4.3z"/>
<path d="M65.9 22.2l4 .3v-.3zM65.9 22.2l4 .3h-3.8z"/>
<path d="M59.6 22.5l4.2 .1 .1-.1zM59.6 22.5l4.2 .1h-4.2z"/>
<path d="M28.8 22.4l9.2 .2-.2-.2zM28.8 22.4l9.2 .2h-9.1z"/>
<path d="M42.9 22.4l5.5 .3-.1-.3zM42.9 22.4l5.5 .3h-5.4z"/>
<path d="M59.6 22.6h4.2zM59.6 22.6l4.1 .1z"/>
<path d="M28.9 22.6l9.3 .1-.2-.1zM28.9 22.6l9.3 .1h-9.2z"/>
<path d="M66.1 22.5l3.8 .2v-.2zM66.1 22.5l3.8 .2h-3.7z"/>
<path d="M43 22.7l5.4 .2v-.2zM43 22.7l5.4 .2h-5.4z"/>
<path d="M29 22.7l9.3 .2-.1-.2zM29 22.7l9.3 .2h-9.3z"/>
<path d="M59.6 22.7l3.9 .3 .2-.3zM59.6 22.7l3.9 .3h-4z"/>
<path d="M43 22.9l5.5 .2-.1-.2zM43 22.9l5.5 .2h-5.6z"/>
<path d="M66.2 22.7l3.7 .4v-.4zM66.2 22.7l3.7 .4h-3.6z"/>
<path d="M29 22.9l9.5 .3-.2-.3zM29 22.9l9.5 .3h-9.4z"/>
<path d="M29.1 23.2l9.4 .1zM29.1 23.2l9.4 .1z"/>
<path d="M59.5 23l3.7 .3 .3-.3zM59.5 23l3.7 .3h-3.9z"/>
<path d="M59.3 23.3l3.7 .3 .2-.3zM59.3 23.3l3.7 .3h-3.8z"/>
<path d="M29.1 23.3l9.7 .5-.3-.5zM29.1 23.3l9.7 .5h-9.7z"/>
<path d="M29.1 23.8l9.7 .2v-.2zM29.1 23.8l9.7 .2h-9.7z"/>
<path d="M29.1 24h3.3zM29.1 24h5.5z"/>
<path d="M34.6 24l4.2 .1zM34.6 24l4.2 .1z"/>
<path d="M34.8 24.1h4.1zM34.8 24.1h4.1z"/>
<path d="M34.9 24.1l4 .1zM34.9 24.1l4 .1z"/>
<path d="M35.1 24.2l3.8 .1zM35.1 24.2l3.8 .1z"/>
<path d="M35.2 24.3h3.7zM35.2 24.3h3.7z"/>
<path d="M35.3 24.3l3.6 .1zM35.3 24.3l3.6 .1z"/>
<path d="M35.4 24.4l3.5 .1v-.1zM35.4 24.4l3.5 .1h-3.5z"/>
<path d="M42.9 23.1l6.2 1.5-.6-1.5zM42.9 23.1l6.2 1.5h-6.7z"/>
<path d="M45.8 24.6l3.3 .1v-.1zM45.8 24.6l3.3 .1h-3.3z"/>
<path d="M42.4 24.6l3.4 .1v-.1zM42.4 24.6l3.4 .1h-3.4z"/>
<path d="M35.4 24.5l3.5 .2v-.2zM35.4 24.5l3.5 .2h-3.4z"/>
<path d="M35.5 24.7l3.5 .2-.1-.2zM35.5 24.7l3.5 .2h-3.4zM35.6 24.9h3.4zM35.6 24.9h3.4z"/>
<path d="M35.6 24.9l3.3 .1 .1-.1zM35.6 24.9l3.3 .1h-3.3z"/>
<path d="M35.6 25l3.3 .3v-.3zM35.6 25l3.3 .3h-3.3z"/>
<path d="M59.2 23.6l2.3 1.7 1.5-1.7zM59.2 23.6l2.3 1.7h-3.9z"/>
<path d="M51.1 21.6l6.5 3.7-2.1-3.7zM51.1 21.6l6.5 3.7h-3.9z"/>
<path d="M35.6 25.3h3.3zM35.6 25.3h3.3z"/>
<path d="M57.6 25.3h3.9zM57.6 25.4h3.8z"/>
<path d="M53.7 25.3l3.9 .1zM53.7 25.3l3.9 .1z"/>
<path d="M35.6 25.3l3.3 .2v-.2zM35.6 25.3l3.3 .2h-3.3z"/>
<path d="M35.6 25.5l3.2 .2 .1-.2zM35.6 25.5l3.2 .2h-3.3z"/>
<path d="M35.5 25.7l3.3 .1v-.1zM35.5 25.7l3.3 .1h-3.4z"/>
<path d="M35.4 25.8l3.4 .1zM35.4 25.8l3.4 .1z"/>
<path d="M35.4 25.9l3.3 .1 .1-.1zM35.3 26l.1-.1 3.3 .1z"/>
<path d="M35.3 26l3.4 .1v-.1zM35.2 26.1l.1-.1 3.4 .1z"/>
<path d="M35.2 26.1l3.4 .2 .1-.2zM35 26.3l.2-.2 3.4 .2zM34.9 26.3h3.7z"/>
<path d="M34.9 26.3h3.7zM34.8 26.3h3.8zM34.6 26.3h4z"/>
<path d="M29.1 24l3.3 2.3v-2.3zM29.1 24l3.3 2.3h-3.3z"/>
<path d="M29.1 26.3l9.2 .4 .3-.4zM29.1 26.3l9.2 .4h-9.2z"/>
<path d="M29.1 26.7l8.9 .3 .3-.3zM29.1 26.7l8.9 .3h-8.9z"/>
<path d="M53.7 25.4l6.1 1.9 1.6-1.9zM53.7 25.4l6.1 1.9h-4.8z"/>
<path d="M29.1 27l8.5 .3 .4-.3zM29.1 27l8.5 .3h-8.5z"/>
<path d="M29.1 27.3l8.1 .3 .4-.3zM29.1 27.3l8.1 .3h-8.1z"/>
<path d="M29.1 27.6l7.6 .1 .5-.1zM29.1 27.6l7.6 .1h-7.6z"/>
<path d="M29.1 27.7l8.2 .3-.6-.3zM29.1 27.7l8.2 .3h-8.2z"/>
<path d="M55 27.3l5.3 .7-.5-.7zM55 27.3l5.3 .7h-4.9z"/>
<path d="M29.1 28l8.8 .3-.6-.3zM29.1 28l8.8 .3h-8.8z"/>
<path d="M29.1 28.3l9.3 .4-.5-.4zM29.1 28.3l9.3 .4h-9.3z"/>
<path d="M29.1 28.7l9.5 .4-.2-.4zM29.1 28.7l9.5 .4h-9.5z"/>
<path d="M45.8 24.7l5 4.4-1.7-4.4zM45.8 24.7l5 4.4h-3.3z"/>
<path d="M42.4 24.7l1.9 4.4 1.5-4.4zM42.4 24.7l1.9 4.4h-3.3z"/>
<path d="M32.4 29.1h6.2zM32.4 29.1h6.2z"/>
<path d="M29.1 29.1h3.3zM29.1 29.1h3.3z"/>
<path d="M34.6 29.1h4.1zM34.6 29.1h4.1z"/>
<path d="M34.9 29.1l3.8 .1zM34.9 29.1l3.8 .1z"/>
<path d="M35.1 29.2l3.6 .1zM35.1 29.2l3.6 .1z"/>
<path d="M35.2 29.3h3.6zM35.2 29.3h3.6z"/>
<path d="M35.3 29.3l3.5 .2v-.2zM35.3 29.3l3.5 .2h-3.3z"/>
<path d="M35.5 29.5l3.5 .2-.2-.2zM35.5 29.5l3.5 .2h-3.3z"/>
<path d="M55.4 28l6.1 1.7-1.2-1.7zM55.4 28l6.1 1.7h-7.6z"/>
<path d="M35.7 29.7l3.3 .2v-.2zM35.7 29.7l3.3 .2h-3.3z"/>
<path d="M35.7 29.9h3.3zM35.7 29.9h3.3z"/>
<path d="M35.8 29.9l3.3 .3-.1-.3zM35.8 29.9l3.3 .3h-3.2z"/>
<path d="M35.9 30.2l3.3 .2-.1-.2zM35.9 30.2l3.3 .2h-3.3z"/>
<path d="M35.9 30.4l3.3 .1zM35.9 30.4l3.3 .1z"/>
<path d="M35.9 30.5l3.3 .2v-.2zM35.9 30.5l3.3 .2h-3.3z"/>
<path d="M35.9 30.7l3.3 .2v-.2zM35.9 30.7l3.3 .2h-3.3z"/>
<path d="M35.9 30.9l3.3 .2v-.2zM35.9 30.9l3.3 .2h-3.4z"/>
<path d="M35.8 31.1h3.4zM35.8 31.1h3.4z"/>
<path d="M35.8 31.1l3.4 .2v-.2zM35.8 31.1l3.4 .2h-3.5z"/>
<path d="M35.7 31.3l3.5 .2v-.2zM35.7 31.3l3.5 .2h-3.6z"/>
<path d="M41 29.1l10.7 2.5-.9-2.5zM41 29.1l10.7 2.5h-11.6z"/>
<path d="M43.5 31.6h8.2zM43.5 31.6h8.2z"/>
<path d="M35.6 31.5l3.6 .1v-.1zM35.4 31.6l.2-.1 3.6 .1z"/>
<path d="M35.4 31.6l3.7 .2 .1-.2zM35.2 31.8l.2-.2 3.7 .2zM35.2 31.8h3.9zM35.2 31.8h3.9z"/>
<path d="M35.2 31.8l3.9 .1v-.1zM35 31.9l.2-.1 3.9 .1z"/>
<path d="M35 31.9h4.1zM34.8 31.9h4.3z"/>
<path d="M53.9 29.7l2 2.2 1.9-2.2zM53.9 29.7l2 2.2h-3.9z"/>
<path d="M48.4 31.6l3.4 .3-.1-.3zM48.4 31.6l3.4 .3h-3.2z"/>
<path d="M34.8 31.9h4.3zM34.6 31.9h4.5z"/>
<path d="M29.1 29.1l3.3 2.8v-2.8zM29.1 29.1l3.3 2.8h-3.3z"/>
<path d="M52 31.9l3.7 .2 .2-.2zM52 31.9l3.7 .2h-3.8z"/>
<path d="M48.6 31.9l3.3 .2-.1-.2zM48.6 31.9l3.3 .2h-3.3z"/>
<path d="M29.1 31.9l9.8 .5 .2-.5zM29.1 31.9l9.8 .5h-9.8z"/>
<path d="M48.6 32.1l6.8 .4 .3-.4zM48.6 32.1l6.8 .4h-6.7z"/>
<path d="M40.1 31.6l3.1 .9 .3-.9zM40.1 31.6l3.1 .9h-3.4z"/>
<path d="M48.7 32.5l6.6 .2 .1-.2zM48.7 32.5l6.6 .2h-6.5z"/>
<path d="M39.8 32.5l3.4 .3v-.3zM39.8 32.5l3.4 .3h-3.5z"/>
<path d="M48.8 32.7l6.4 .2 .1-.2zM48.8 32.7l6.4 .2h-6.3z"/>
<path d="M29.1 32.4l9.5 .5 .3-.5zM29.1 32.4l9.5 .5h-9.5z"/>
<path d="M39.7 32.8l3.4 .3 .1-.3zM39.7 32.8l3.4 .3h-3.5z"/>
<path d="M48.9 32.9l6.2 .2 .1-.2zM48.9 32.9l6.2 .2h-6.1z"/>
<path d="M49 33.1l6.1 .3v-.3zM49 33.1l6.1 .3h-6z"/>
<path d="M39.6 33.1l3.6 .3-.1-.3zM39.6 33.1l3.6 .3h-3.6z"/>
<path d="M29.1 32.9l9.1 .6 .4-.6zM29.1 32.9l9.1 .6h-9.1z"/>
<path d="M49.1 33.4l6 .2v-.2zM49.1 33.4l6 .2h-5.9z"/>
<path d="M39.6 33.4l3.7 .3-.1-.3zM39.6 33.4l3.7 .3h-3.8z"/>
<path d="M49.2 33.6l6 .2-.1-.2zM49.2 33.6l6 .2h-6z"/>
<path d="M29.1 33.5l8.6 .3 .5-.3zM29.1 33.5l8.6 .3h-8.6z"/>
<path d="M39.5 33.7l3.9 .3-.1-.3zM39.5 33.7l3.9 .3h-4z"/>
<path d="M49.2 33.8l6.1 .3-.1-.3zM49.2 33.8l6.1 .3h-6z"/>
<path d="M29.1 33.8l8 .3 .6-.3zM29.1 33.8l8 .3h-8z"/>
<path d="M39.4 34l4.2 .2-.2-.2zM39.4 34l4.2 .2h-4.3z"/>
<path d="M49.3 34.1l6.2 .2-.2-.2zM49.3 34.1l6.2 .2h-6.1z"/>
<path d="M29.1 34.1l7.4 .2 .6-.2zM29.1 34.1l7.4 .2h-7.4z"/>
<path d="M66.3 23.1l3.6 11.3v-11.3zM66.3 23.1l3.6 11.3h-3.6z"/>
<path d="M57.8 29.7l6.9 4.7-3.2-4.7zM57.8 29.7l6.9 4.7h-4.3z"/>
<path d="M49.4 34.3l6.3 .1-.2-.1zM49.4 34.3l6.3 .1h-6.2zM49.5 34.4h6.2z"/>
<path d="M39.3 34.2l4.5 .2-.2-.2zM39.3 34.2l4.5 .2h-4.6z"/>
<path d="M29.1 34.3h7.4zM29.1 34.3l6.7 .1z"/>
</g>
<g fill="none" stroke="#000" stroke-width=".19">
<path d="M28 21.6h7.7M28 21.5a1.97 1.97 0 0 1 1.1 1.9M29.1 23.5v10.9h6.7a3.4 3.4 0 0 0 3.4-3 3.4 3.4 0 0 0-2.5-3.7M34.6 29.1h-2.2v2.8h2.2M34.6 24h-2.2v2.3h2.2M34.6 29.1a1.29 1.29 0 0 1 1.3 1.3M34.6 24a.99 .99 0 0 1 1 1M35.6 25a1.06 1.06 0 0 1-1 1.3M35.8 21.6a3.1 3.1 0 0 1 3.1 2.6 3.1 3.1 0 0 1-2.2 3.5M35.9 30.4v.3M35.9 30.6a1.29 1.29 0 0 1-1.3 1.3M39 24.8v.1"/>
<path d="M42.3 21.6h5.6l4 10.5 3.5-4.1-4.3-6.4h4.4l2.1 3.8 1.6-1.8M42.3 21.6a1.25 1.25 0 0 1 .7 1.5M42.9 23.1l-3.7 11.3h4.6a1.67 1.67 0 0 1-.6-1.9M43.2 32.5l.3-.9h4.9l1.1 2.8h6.2M45.8 24.6l1.7 4.5h-3.2zM55.4 32.4a1.33 1.33 0 0 0 .3 2M59.5 22.1l-.6-.5h5.8l-4.9 5.7 4.9 7.1h-4.3l-2.6-4.7-2.4 2.8M59.5 22.1l.1 .6-.4 .8M65.2 21.6h4.7v12.8h-3.6v-11.1a1.71 1.71 0 0 0-1.1-1.7z"/>
</g>
<!-- layer: format -->
<path d="M23.1 19.1h373.5v258.6h-373.5z" fill="none" stroke="#0ff" stroke-width=".25"/>
<path d="M14.7 10.8h390.2v275.3h-390.2zM209.9 10.8v8.3M209.9 277.7v8.4" fill="none" stroke="#000" stroke-width=".25"/>
<!-- layer: Testi -->
<g fill="none" stroke="#808080" stroke-width=".19">
<path d="M316.9 50.3h70.3v51.7h-70.3zM316.9 54.7h70.3M316.9 59h70.3M323.1 54.7v47.3M316.9 67.6h70.3M316.9 76.2h70.3M316.9 71.9h70.3M316.9 63.3h70.3M316.9 80.5h70.3M316.9 84.8h70.3M316.9 89.1h70.3M316.9 93.4h70.3"/>
<path d="M316.9 97.7h70.3"/>
</g>
<!-- layer: 0 -->
<path d="M262.7 143.2l2.7-.4v.9zM333.6 142.8l2.8 .4-2.8 .5z" fill="#000" stroke="#000" stroke-width=".19"/>
<text font-size="8.8" x="61.4" y="109">10</text>
<text font-size="5.9" x="84.3" y="31.7">UBHP 500 SC - Bollitore per la produzione di acqua calda sanitaria con pompa di calore</text>
<g font-size="5.7">
<text x="63.9" y="121.4">9</text>
<text x="340.8" y="206">DADO M6</text>
</g>
<text font-size="5.3" x="123.1" y="70.2" transform="rotate(-90 123.1 70.2)">11</text>
<g font-size="3.2">
<text x="323" y="53.7">LEGENDA</text>
<text x="319.3" y="58">1</text>
<text x="319.7" y="62.4">2</text>
<text x="319.6" y="66.6">3</text>
<text x="319.7" y="71">4</text>
<text x="319.6" y="75.2">5</text>
<text x="319.5" y="79.6">6</text>
<text x="319.5" y="83.8">7</text>
<text x="319.7" y="88.2">8</text>
<text x="319.6" y="92.5">9</text>
<text x="318.7" y="96.7">10</text>
<text x="318.7" y="101.1">11</text>
</g>
<g font-size="1.9">
<text x="323.9" y="57.8">MANDATA ACQUA CALDA - 1&quot;</text>
<text x="324" y="62">ANODO - 1&quot;1/4</text>
<text x="323.9" y="70.4">RESISTENZA ELETTRICA - 1&quot;1/2&quot;</text>
<text x="324.1" y="66.2">TERMOMETRO - SONDA - 1/2&quot;</text>
<text x="324.1" y="74.7">TERMOMETRO - 1/2&quot;</text>
<text x="323.9" y="83.3">RITORNO SERPENTINO - 1&quot;1/4</text>
<text x="324" y="78.9">ATTACCO BANCALE (CIECO) - 1/2&quot;</text>
<text x="324.1" y="87.6">SONDA - 1/2&quot;</text>
<text x="323.9" y="91.9">RICIRCOLO - 1/2&quot;</text>
<text x="324" y="96.2">MANDATA SERPENTINO - 1&quot;1/4</text>
<text x="324" y="100.5">MANDATA ACQUA CALDA - 1&quot;1/4</text>
</g>
</svg>
